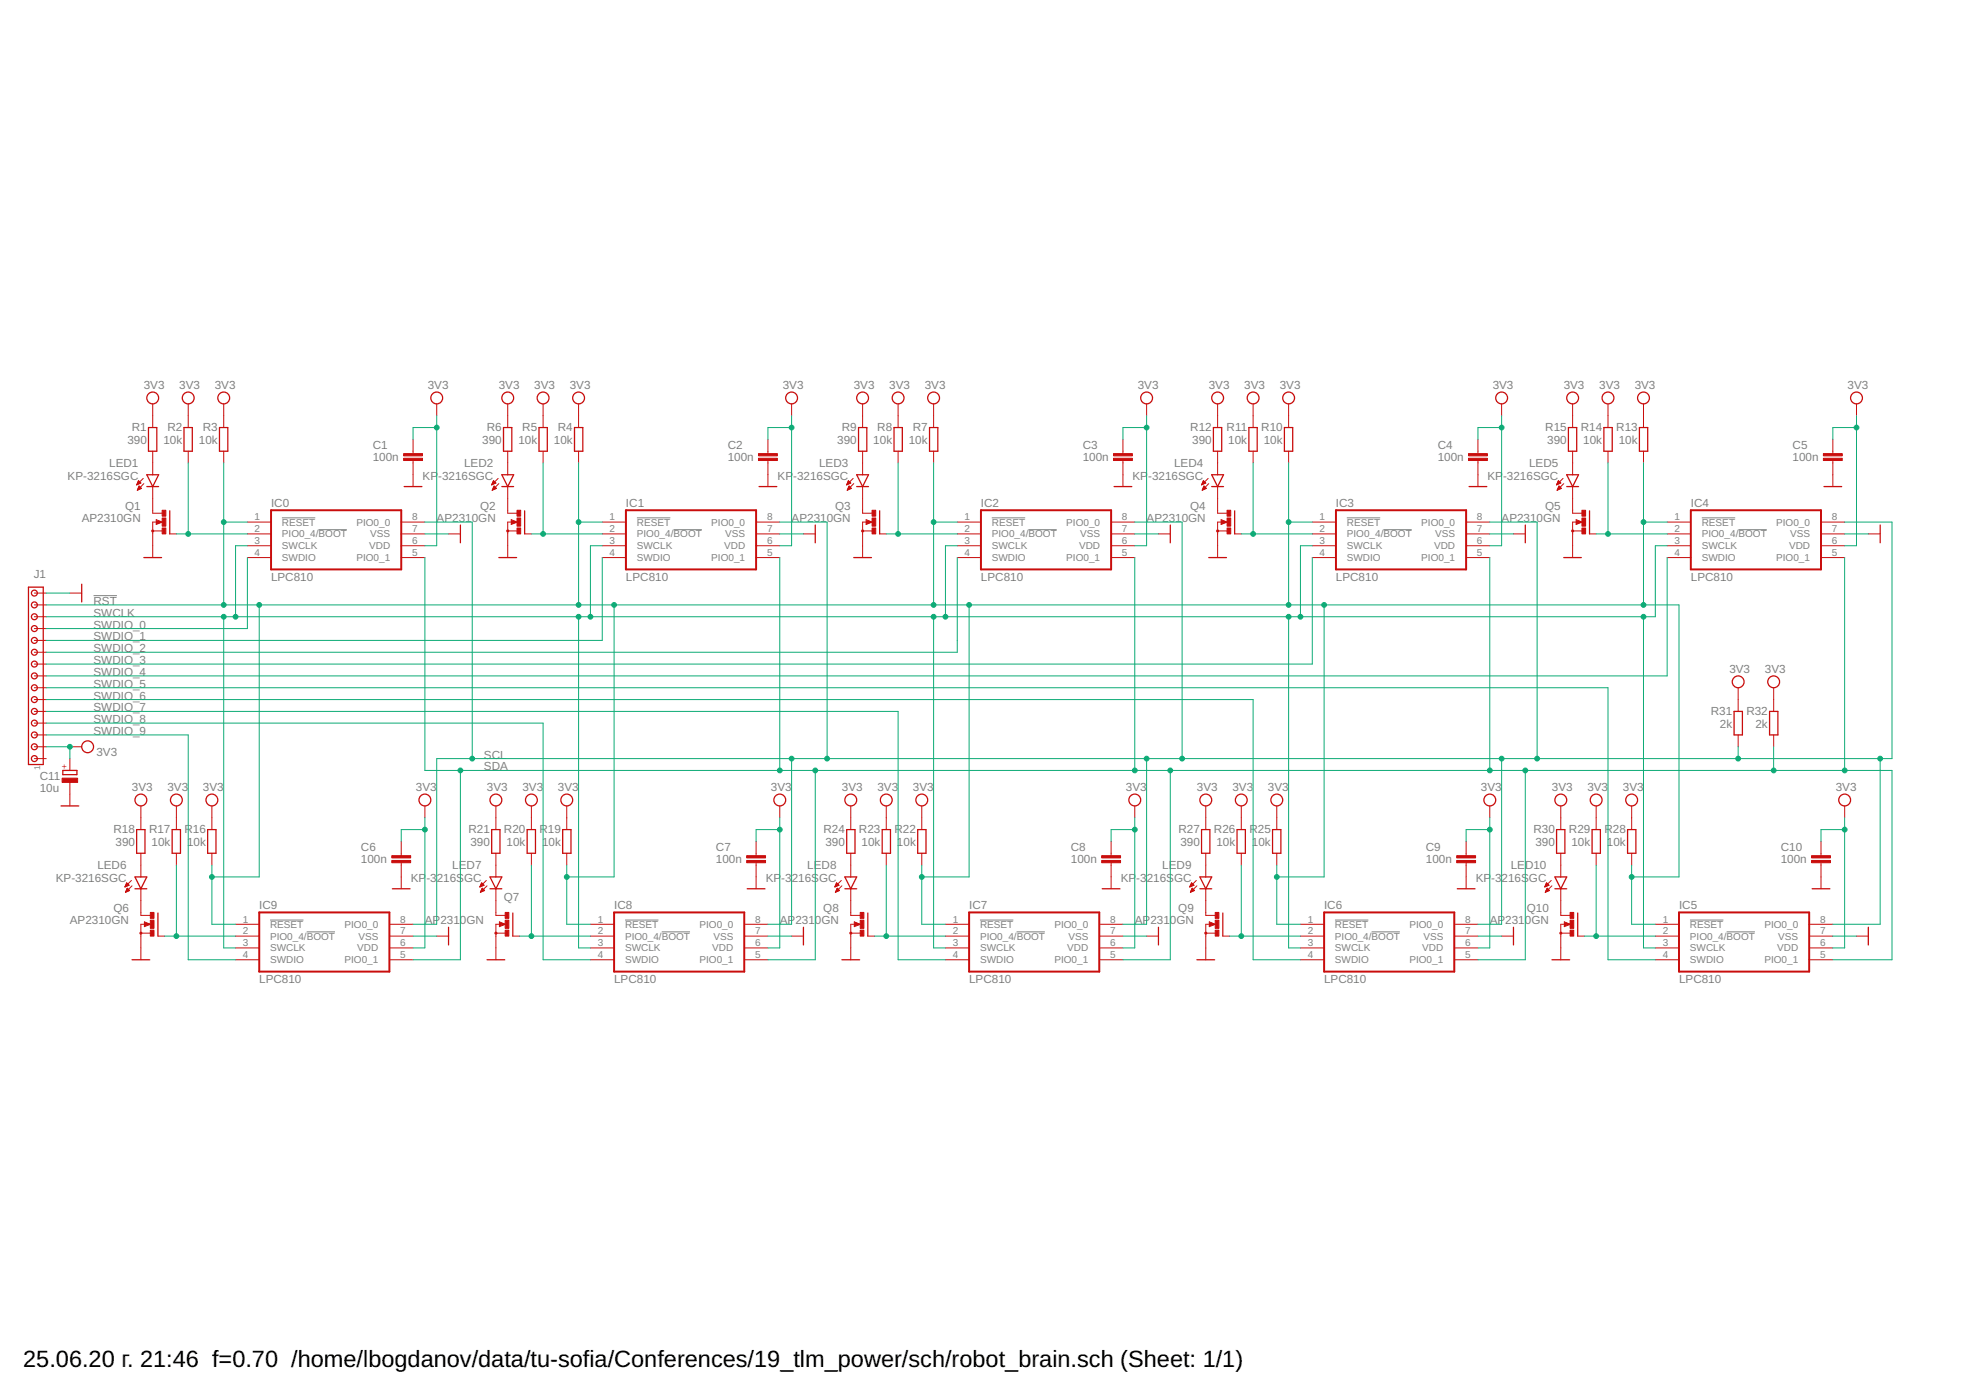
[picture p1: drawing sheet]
<svg xmlns="http://www.w3.org/2000/svg" width="297mm" height="210mm" viewBox="0 0 297 210" stroke-linecap="round" stroke-linejoin="round" font-family="sans-serif">
<g fill="none" stroke="#808080" stroke-width=".15">
<path d="M42.4 77.8h5M47.9 79.6h4.2M95.7 77.8h5M101.2 79.6h4.3M149 77.8h5M154.5 79.6h4.3M202.4 77.8h5M207.9 79.6h4.2M255.7 77.8h5M261.2 79.6h4.3M14.1 89.5h3.5M40.6 138.2h5"/>
<path d="M93.9 138.2h5M147.2 138.2h5.1M200.6 138.2h5M253.9 138.2h5M46.1 140h4.2M99.4 140h4.3M152.7 140h4.3M206.1 140h4.2M259.4 140h4.3"/>
</g>
<g fill="none" stroke="#c90d0c" stroke-width=".19">
<path d="M22.1 71.3h1.7l-.9 1.8zM22.1 73.1h1.7M22.3 64.2h1.3v3.6h-1.3zM25.5 76.8v3.4M27.6 64.2h1.3v3.6h-1.3zM33 64.2h1.2v3.6h-1.2zM60.7 73.1h2.7M69.2 78.9v2.7M75.4 73.1h1.8M75.4 71.3h1.8l-.9 1.8zM75.6 64.2h1.3v3.6h-1.3zM78.8 76.8v3.4"/>
<path d="M81 64.2h1.2v3.6h-1.2zM86.3 64.2h1.3v3.6h-1.3zM114 73.1h2.7M122.5 78.9v2.7M128.7 73.1h1.8M128.7 71.3h1.8l-.9 1.8zM129 64.2h1.2v3.6h-1.2zM132.2 76.8v3.4M134.3 64.2h1.3v3.6h-1.3zM139.7 64.2h1.2v3.6h-1.2zM167.4 73.1h2.7M175.8 78.9v2.7"/>
<path d="M182.1 73.1h1.7M182.1 71.3h1.7l-.9 1.8zM182.3 64.2h1.3v3.6h-1.3zM185.5 76.8v3.4M187.6 64.2h1.3v3.6h-1.3zM193 64.2h1.2v3.6h-1.2zM220.7 73.1h2.7M229.2 78.9v2.7M235.4 73.1h1.8M235.4 71.3h1.8l-.9 1.8zM235.6 64.2h1.3v3.6h-1.3zM238.8 76.8v3.4"/>
<path d="M241 64.2h1.2v3.6h-1.2zM246.3 64.2h1.3v3.6h-1.3zM274 73.1h2.7M282.5 78.9v2.7M4.3 88.2h2.2v26.7h-2.2zM12.3 87.8v2.6M21.6 83.8h2.7M75 83.8h2.6M128.3 83.8h2.6M181.6 83.8h2.7M234.9 83.8h2.7M9.4 115.8h2.2v.6h-2.2z"/>
<path d="M260.5 106.9h1.3v3.5h-1.3zM265.9 106.9h1.2v3.5h-1.2zM9.2 121.1h2.6M20.3 131.8h1.8l-.9 1.7zM20.3 133.5h1.8M20.5 124.7h1.3v3.5h-1.3zM23.7 137.2v3.5M25.9 124.7h1.2v3.5h-1.2zM31.2 124.7h1.2v3.5h-1.2zM58.9 133.5h2.7M67.4 139.3v2.7M73.6 133.5h1.8"/>
<path d="M73.6 131.8h1.8l-.9 1.7zM73.9 124.7h1.2v3.5h-1.2zM77 137.2v3.5M79.2 124.7h1.3v3.5h-1.3zM84.5 124.7h1.3v3.5h-1.3zM112.3 133.5h2.6M120.7 139.3v2.7M126.9 133.5h1.8M126.9 131.8h1.8l-.9 1.7zM127.2 124.7h1.3v3.5h-1.3zM130.4 137.2v3.5M132.5 124.7h1.3v3.5h-1.3z"/>
<path d="M137.9 124.7h1.2v3.5h-1.2zM165.6 133.5h2.7M174.1 139.3v2.7M180.3 133.5h1.8M180.3 131.8h1.8l-.9 1.7zM180.5 124.7h1.3v3.5h-1.3zM183.7 137.2v3.5M185.9 124.7h1.2v3.5h-1.2zM191.2 124.7h1.2v3.5h-1.2zM218.9 133.5h2.7M227.4 139.3v2.7M233.6 133.5h1.8"/>
<path d="M233.6 131.8h1.8l-.9 1.7zM233.9 124.7h1.2v3.5h-1.2zM237 137.2v3.5M239.2 124.7h1.3v3.5h-1.3zM244.5 124.7h1.3v3.5h-1.3zM272.3 133.5h2.6M280.7 139.3v2.7M19.8 144.2h2.7M73.2 144.2h2.6M126.5 144.2h2.7M179.8 144.2h2.7M233.2 144.2h2.6"/>
<circle cx="22.9" cy="59.8" r=".89"/>
<circle cx="28.3" cy="59.8" r=".89"/>
<circle cx="33.6" cy="59.8" r=".89"/>
<circle cx="65.6" cy="59.8" r=".89"/>
<circle cx="76.3" cy="59.8" r=".89"/>
<circle cx="81.6" cy="59.8" r=".89"/>
<circle cx="86.9" cy="59.8" r=".89"/>
<circle cx="118.9" cy="59.8" r=".89"/>
<circle cx="129.6" cy="59.8" r=".89"/>
<circle cx="134.9" cy="59.8" r=".89"/>
<circle cx="140.3" cy="59.8" r=".89"/>
<circle cx="172.3" cy="59.8" r=".89"/>
<circle cx="182.9" cy="59.8" r=".89"/>
<circle cx="188.3" cy="59.8" r=".89"/>
<circle cx="193.6" cy="59.8" r=".89"/>
<circle cx="225.6" cy="59.8" r=".89"/>
<circle cx="236.3" cy="59.8" r=".89"/>
<circle cx="241.6" cy="59.8" r=".89"/>
<circle cx="246.9" cy="59.8" r=".89"/>
<circle cx="278.9" cy="59.8" r=".89"/>
<circle cx="5.2" cy="98" r=".44"/>
<circle cx="5.2" cy="99.8" r=".44"/>
<circle cx="5.2" cy="92.7" r=".44"/>
<circle cx="5.2" cy="89.1" r=".44"/>
<circle cx="5.2" cy="96.2" r=".44"/>
<circle cx="5.2" cy="94.4" r=".44"/>
<circle cx="5.2" cy="90.9" r=".44"/>
<circle cx="5.2" cy="103.3" r=".44"/>
<circle cx="5.2" cy="105.1" r=".44"/>
<circle cx="5.2" cy="110.4" r=".44"/>
<circle cx="5.2" cy="106.9" r=".44"/>
<circle cx="5.2" cy="112.2" r=".44"/>
<circle cx="5.2" cy="108.6" r=".44"/>
<circle cx="5.2" cy="114" r=".44"/>
<circle cx="5.2" cy="101.6" r=".44"/>
<circle cx="13.2" cy="112.2" r=".89"/>
<circle cx="261.2" cy="102.4" r=".89"/>
<circle cx="266.5" cy="102.4" r=".89"/>
<circle cx="21.2" cy="120.2" r=".89"/>
<circle cx="26.5" cy="120.2" r=".89"/>
<circle cx="31.8" cy="120.2" r=".89"/>
<circle cx="63.8" cy="120.2" r=".89"/>
<circle cx="74.5" cy="120.2" r=".89"/>
<circle cx="79.8" cy="120.2" r=".89"/>
<circle cx="85.2" cy="120.2" r=".89"/>
<circle cx="117.2" cy="120.2" r=".89"/>
<circle cx="127.8" cy="120.2" r=".89"/>
<circle cx="133.2" cy="120.2" r=".89"/>
<circle cx="138.5" cy="120.2" r=".89"/>
<circle cx="170.5" cy="120.2" r=".89"/>
<circle cx="181.2" cy="120.2" r=".89"/>
<circle cx="186.5" cy="120.2" r=".89"/>
<circle cx="191.8" cy="120.2" r=".89"/>
<circle cx="223.8" cy="120.2" r=".89"/>
<circle cx="234.5" cy="120.2" r=".89"/>
<circle cx="239.8" cy="120.2" r=".89"/>
<circle cx="245.2" cy="120.2" r=".89"/>
<circle cx="277.2" cy="120.2" r=".89"/>
</g>
<g fill="none" stroke="#c90d0c" stroke-width=".15">
<path d="M20.6 72.8h.1M20.6 72.7h.2M20.6 72.6h.4M20.6 73.6h.1M20.7 72.6h.4M20.7 73.5h.2M20.7 72.5h.4M20.7 73.5h.4M20.7 72.4h.3M20.7 73.4h.5M20.8 72.3h.1M20.8 73.3h.4"/>
<path d="M20.8 72.2l.4 .4-.7 .3zM20.8 73.2h.3M20.8 73.2h.2M20.9 73.1h.1M20.9 73l.4 .4-.7 .3zM21.5 71.9l-1 1M21.6 72.7l-1 1M22.9 60.7v3.5M22.9 67.8v3.5M22.9 73.1v4h1.4M22.9 79.8h1.5M23.5 78.1l.9 .3-.9 .4z"/>
<path d="M23.6 78.4h-.7v5.4M28.3 60.7v3.5M28.3 67.8v1.8M33.6 60.7v3.5M33.6 67.8v1.8M37.2 78.4h3.5M60.3 78.4h3.5M62.1 66v2.1M62.1 69.2v3.9M65.6 60.7v1.8M73.9 72.8h.1M73.9 72.7h.3"/>
<path d="M74 72.6h.4M74 73.6h.1M74 72.6h.5M74 72.5h.4M74 73.5h.2M74 73.5h.4M74.1 72.4h.2M74.1 72.3h.2M74.1 73.4h.5M74.1 73.3h.4M74.1 72.3h.1M74.1 73.2h.3"/>
<path d="M74.1 72.2l.4 .4-.6 .3zM74.2 73.2h.2M74.2 73.1h.1M74.2 73l.4 .4-.6 .3zM74.8 71.9l-.9 1M75 72.7l-1 1M76.3 73.1v4h1.4M76.3 79.8h1.4M76.3 60.7v3.5M76.3 67.8v3.5M76.8 78.1l.9 .3-.9 .4zM76.9 78.4h-.6v5.4"/>
<path d="M81.6 60.7v3.5M81.6 67.8v1.8M86.9 60.7v3.5M86.9 67.8v1.8M90.5 78.4h3.5M113.6 78.4h3.6M115.4 66v2.1M115.4 69.2v3.9M118.9 60.7v1.8M127.2 72.8h.1M127.3 72.7h.2M127.3 72.6h.4"/>
<path d="M127.3 73.6h.1M127.3 72.6h.5M127.3 73.5h.3M127.4 72.5h.3M127.4 73.5h.3M127.4 72.4h.3M127.4 73.4h.5M127.4 72.3h.2M127.4 73.3h.4M127.5 72.3h.1M127.5 73.2h.3M127.5 73.2h.2"/>
<path d="M127.5 73.1h.1M127.8 72.6l-.3-.4-.3 .7M127.8 72.6l-.6 .3M127.9 73.4l-.3-.4-.3 .7M127.9 73.4l-.6 .3M128.2 71.9l-1 1M128.3 72.7l-1 1M129.6 73.1v4h1.4M129.6 79.8h1.4M129.6 60.7v3.5M129.6 67.8v3.5M130.1 78.1l.9 .3-.9 .4z"/>
<path d="M130.2 78.4h-.6v5.4M134.9 60.7v3.5M134.9 67.8v1.8M140.3 60.7v3.5M140.3 67.8v1.8M143.8 78.4h3.6M166.9 78.4h3.6M168.7 66v2.1M168.7 69.2v3.9M172.3 60.7v1.8M180.6 72.8h.1M180.6 72.7h.2"/>
<path d="M180.6 72.6h.4M180.6 73.6h.1M180.7 72.6h.4M180.7 73.5h.2M180.7 72.5h.4M180.7 73.5h.4M180.7 72.4h.3M180.7 73.4h.5M180.8 72.3h.1M180.8 73.3h.4M180.8 73.2h.3M180.8 73.2h.2"/>
<path d="M180.9 73.1h.1M181.2 72.6l-.4-.4-.3 .7M181.2 72.6l-.7 .3M181.3 73.4l-.4-.4-.3 .7M181.3 73.4l-.7 .3M181.5 71.9l-1 1M181.6 72.7l-1 1M182.9 73.1v4h1.4M182.9 79.8h1.5M182.9 60.7v3.5M182.9 67.8v3.5M183.5 78.1l.9 .3-.9 .4z"/>
<path d="M183.6 78.4h-.7v5.4M188.3 60.7v3.5M188.3 67.8v1.8M193.6 60.7v3.5M193.6 67.8v1.8M197.2 78.4h3.5M220.3 78.4h3.5M222.1 66v2.1M222.1 69.2v3.9M225.6 60.7v1.8M233.9 72.8h.1M233.9 72.7h.3"/>
<path d="M234 72.6h.4M234 73.6h.1M234 72.6h.5M234 72.5h.4M234 73.5h.2M234 73.5h.4M234.1 72.4h.2M234.1 72.3h.2M234.1 73.4h.5M234.1 73.3h.4M234.1 72.3h.1M234.1 73.2h.3"/>
<path d="M234.2 73.2h.2M234.2 73.1h.1M234.5 72.6l-.4-.4-.2 .7M234.5 72.6l-.6 .3M234.6 73.4l-.4-.4-.2 .7M234.6 73.4l-.6 .3M234.8 71.9l-.9 1M234.9 72.7l-.9 1M236.3 73.1v4h1.4M236.3 79.8h1.4M236.3 60.7v3.5M236.3 67.8v3.5"/>
<path d="M236.8 78.1l.9 .3-.9 .4zM236.9 78.4h-.6v5.4M241.6 60.7v3.5M241.6 67.8v1.8M246.9 60.7v3.5M246.9 67.8v1.8M250.5 78.4h3.5M273.6 78.4h3.6M275.4 66v2.1M275.4 69.2v3.9M278.9 60.7v1.8M5.2 99.8h1.7"/>
<path d="M5.2 98h1.7M5.2 96.2h1.7M5.2 94.4h1.7M5.2 92.7h1.7M5.2 90.9h1.7M5.2 89.1h1.7M10.5 89.1h1.8M25.5 80.2h1M37.2 82h3.5M37.2 80.2h3.5M37.2 83.8h3.5M60.3 82h3.5"/>
<path d="M60.3 80.2h3.5M60.3 83.8h3.5M67.4 80.2h1.8M78.8 80.2h1M90.5 82h3.5M90.5 80.2h3.5M90.5 83.8h3.5M113.6 82h3.6M113.6 80.2h3.6M113.6 83.8h3.6M120.7 80.2h1.8M132.2 80.2h1"/>
<path d="M143.8 82h3.6M143.8 80.2h3.6M143.8 83.8h3.6M166.9 82h3.6M166.9 80.2h3.6M166.9 83.8h3.6M174.1 80.2h1.7M185.5 80.2h1M197.2 82h3.5M197.2 80.2h3.5M197.2 83.8h3.5M220.3 82h3.5"/>
<path d="M220.3 80.2h3.5M220.3 83.8h3.5M227.4 80.2h1.8M238.8 80.2h1M250.5 82h3.5M250.5 80.2h3.5M250.5 83.8h3.5M273.6 82h3.6M273.6 80.2h3.6M273.6 83.8h3.6M280.7 80.2h1.8M5.2 114h1.7"/>
<path d="M5.2 112.2h1.7M5.2 110.4h1.7M5.2 108.6h1.7M5.2 106.9h1.7M5.2 105.1h1.7M5.2 103.3h1.7M5.2 101.6h1.7M10.5 112.2h1.8M10.5 114v1.8M10.5 117.5v3.6M261.2 103.3v3.6M261.2 110.4v1.8"/>
<path d="M266.5 103.3v3.6M266.5 110.4v1.8M18.8 133.2h.1M18.8 133.1h.2M18.8 133.1h.4M18.9 134h.1M18.9 133h.5M18.9 134h.2M18.9 132.9h.4M18.9 133.9h.4M18.9 132.8h.3M19 133.8h.4"/>
<path d="M19 132.8h.2M19 132.7h.1M19 133.7h.3M19 133.6h.3M19.1 133.5h.1M19.1 133.5l.4 .3-.6 .3zM19.4 133l-.4-.3-.2 .6M19.4 133l-.6 .3M19.7 132.3l-.9 1M19.8 133.1l-.9 1M21.2 121.1v3.6M21.2 128.2v3.6"/>
<path d="M21.2 133.5v4h1.4M21.7 138.5l.9 .4-.9 .3zM21.8 138.9h-.6v5.3M26.5 121.1v3.6M26.5 128.2v1.8M31.8 121.1v3.6M31.8 128.2v1.8M35.4 138.9h3.5M58.5 138.9h3.6M60.3 126.4v2.2M60.3 129.6v3.9M63.8 121.1v1.8"/>
<path d="M72.1 133.2h.1M72.2 133.1h.2M72.2 133.1h.4M72.2 134h.1M72.2 133h.5M72.2 134h.2M72.2 132.9h.4M72.3 133.9h.3M72.3 132.8h.3M72.3 133.8h.5M72.3 132.8h.2M72.3 133.8h.4"/>
<path d="M72.3 132.7h.1M72.3 133.7h.4M72.4 133.6h.2M72.4 133.5h.1M72.5 133.5l.3 .3-.6 .3zM72.7 133l-.3-.3-.3 .6M72.7 133l-.6 .3M73.1 132.3l-1 1M73.2 133.1l-1 1M74.5 133.5v4h1.4M74.5 121.1v3.6M74.5 128.2v3.6"/>
<path d="M75 138.5l.9 .4-.9 .3zM75.1 138.9h-.6v5.3M79.8 121.1v3.6M79.8 128.2v1.8M85.2 121.1v3.6M85.2 128.2v1.8M88.7 138.9h3.6M111.8 138.9h3.6M113.6 126.4v2.2M113.6 129.6v3.9M117.2 121.1v1.8M125.5 133.2h.1"/>
<path d="M125.5 133.1h.2M125.5 133.1h.4M125.5 134h.1M125.5 133h.5M125.6 134h.2M125.6 132.9h.4M125.6 132.8h.3M125.6 133.9h.3M125.6 133.8h.5M125.6 132.8h.2M125.7 132.7h.1M125.7 133.8h.4"/>
<path d="M125.7 133.7h.3M125.7 133.6h.2M125.8 133.5h.1M125.8 133.5l.3 .3-.6 .3zM126 133l-.3-.3-.3 .6M126 133l-.6 .3M126.4 132.3l-1 1M126.5 133.1l-1 1M127.8 133.5v4h1.4M127.8 121.1v3.6M127.8 128.2v3.6M128.4 138.5l.8 .4-.8 .3z"/>
<path d="M128.5 138.9h-.7v5.3M133.2 121.1v3.6M133.2 128.2v1.8M138.5 121.1v3.6M138.5 128.2v1.8M142 138.9h3.6M165.2 138.9h3.5M166.9 126.4v2.2M166.9 129.6v3.9M170.5 121.1v1.8M178.8 133.2h.1M178.8 133.1h.2"/>
<path d="M178.8 133.1h.4M178.9 134h.1M178.9 133h.5M178.9 134h.2M178.9 132.9h.4M178.9 133.9h.4M178.9 132.8h.3M179 133.8h.4M179 132.8h.2M179 132.7h.1M179 133.7h.3M179 133.6h.3"/>
<path d="M179.1 133.5h.1M179.1 133.5l.4 .3-.6 .3zM179.4 133l-.4-.3-.2 .6M179.4 133l-.6 .3M179.7 132.3l-.9 1M179.8 133.1l-.9 1M181.2 133.5v4h1.4M181.2 121.1v3.6M181.2 128.2v3.6M181.7 138.5l.9 .4-.9 .3zM181.8 138.9h-.6v5.3M186.5 121.1v3.6"/>
<path d="M186.5 128.2v1.8M191.8 121.1v3.6M191.8 128.2v1.8M195.4 138.9h3.5M218.5 138.9h3.6M220.3 126.4v2.2M220.3 129.6v3.9M223.8 121.1v1.8M232.1 133.2h.1M232.2 133.1h.2M232.2 133.1h.4M232.2 134h.1"/>
<path d="M232.2 133h.5M232.2 134h.2M232.2 132.9h.4M232.3 133.9h.3M232.3 132.8h.3M232.3 133.8h.5M232.3 132.8h.2M232.3 133.8h.4M232.3 132.7h.1M232.3 133.7h.4M232.4 132.7l.3 .3-.6 .3zM232.4 133.6h.2"/>
<path d="M232.4 133.5h.1M232.5 133.5l.3 .3-.6 .3zM233.1 132.3l-1 1M233.2 133.1l-1 1M234.5 133.5v4h1.4M234.5 121.1v3.6M234.5 128.2v3.6M235 138.5l.9 .4-.9 .3zM235.1 138.9h-.6v5.3M239.8 121.1v3.6M239.8 128.2v1.8M245.2 121.1v3.6"/>
<path d="M245.2 128.2v1.8M248.7 138.9h3.6M271.8 138.9h3.6M273.6 126.4v2.2M273.6 129.6v3.9M277.2 121.1v1.8M21.2 140.2h1.4M23.7 140.7h1M35.4 142.4h3.5M35.4 140.7h3.5M35.4 144.2h3.5M58.5 142.4h3.6"/>
<path d="M58.5 140.7h3.6M58.5 144.2h3.6M65.6 140.7h1.8M74.5 140.2h1.4M77 140.7h1.1M88.7 142.4h3.6M88.7 140.7h3.6M88.7 144.2h3.6M111.8 142.4h3.6M111.8 140.7h3.6M111.8 144.2h3.6M118.9 140.7h1.8"/>
<path d="M127.8 140.2h1.4M130.4 140.7h1M142 142.4h3.6M142 140.7h3.6M142 144.2h3.6M165.2 142.4h3.5M165.2 140.7h3.5M165.2 144.2h3.5M172.3 140.7h1.8M181.2 140.2h1.4M183.7 140.7h1M195.4 142.4h3.5"/>
<path d="M195.4 140.7h3.5M195.4 144.2h3.5M218.5 142.4h3.6M218.5 140.7h3.6M218.5 144.2h3.6M225.6 140.7h1.8M234.5 140.2h1.4M237 140.7h1M248.7 142.4h3.6M248.7 140.7h3.6M248.7 144.2h3.6M271.8 142.4h3.6"/>
<path d="M271.8 140.7h3.6M271.8 144.2h3.6M278.9 140.7h1.8"/>
</g>
<g fill="none" stroke="#c90d0c" stroke-width=".3">
<path d="M40.7 76.7h19.6v8.9h-19.6zM94 76.7h19.6v8.9h-19.6zM147.4 76.7h19.5v8.9h-19.5zM200.7 76.7h19.6v8.9h-19.6zM254 76.7h19.6v8.9h-19.6zM38.9 137.1h19.6v8.9h-19.6zM92.3 137.1h19.5v8.9h-19.5zM145.6 137.1h19.6v8.9h-19.6zM198.9 137.1h19.6v8.9h-19.6zM252.3 137.1h19.5v8.9h-19.5z"/>
<circle cx="22.9" cy="79.8" r=".08"/>
<circle cx="76.3" cy="79.8" r=".08"/>
<circle cx="129.6" cy="79.8" r=".08"/>
<circle cx="182.9" cy="79.8" r=".08"/>
<circle cx="236.3" cy="79.8" r=".08"/>
<circle cx="21.2" cy="140.2" r=".08"/>
<circle cx="74.5" cy="140.2" r=".08"/>
<circle cx="127.8" cy="140.2" r=".08"/>
<circle cx="181.2" cy="140.2" r=".08"/>
<circle cx="234.5" cy="140.2" r=".08"/>
</g>
<path d="M23.6 78.3l.6 .1-.6 .2v-.2h.1M76.9 78.3l.6 .1-.6 .2v-.2h.2M130.2 78.3l.7 .1-.7 .2v-.2h.2M183.6 78.3l.6 .1-.6 .2v-.2h.1M236.9 78.3l.6 .1-.6 .2v-.2h.2M21.8 138.7l.6 .2-.6 .1v-.1h.2M75.1 138.7l.6 .2-.6 .1v-.1h.2M128.5 138.7l.6 .2-.6 .1v-.1h.1M181.8 138.7l.6 .2-.6 .1v-.1h.2M235.1 138.7l.6 .2-.6 .1v-.1h.2" fill="none" stroke="#c90d0c" stroke-width=".23"/>
<g fill="#c90d0c" stroke="#c90d0c" stroke-width=".15">
<path d="M24.4 79.3h.5v.9h-.5z"/>
<path d="M24.4 76.7h.5v.9h-.5z"/>
<path d="M24.4 77.8h.5v1.3h-.5z"/>
<path d="M60.6 68.9h2.9v.3h-2.9z"/>
<path d="M60.6 68.2h2.9v.3h-2.9z"/>
<path d="M77.7 79.3h.5v.9h-.5z"/>
<path d="M77.7 76.7h.5v.9h-.5z"/>
<path d="M77.7 77.8h.5v1.3h-.5z"/>
<path d="M114 68.9h2.8v.3h-2.8z"/>
<path d="M114 68.2h2.8v.3h-2.8z"/>
<path d="M131 79.3h.6v.9h-.6z"/>
<path d="M131 76.7h.6v.9h-.6z"/>
<path d="M131 77.8h.6v1.3h-.6z"/>
<path d="M167.3 68.9h2.8v.3h-2.8z"/>
<path d="M167.3 68.2h2.8v.3h-2.8z"/>
<path d="M184.4 79.3h.5v.9h-.5z"/>
<path d="M184.4 76.7h.5v.9h-.5z"/>
<path d="M184.4 77.8h.5v1.3h-.5z"/>
<path d="M220.6 68.9h2.9v.3h-2.9z"/>
<path d="M220.6 68.2h2.9v.3h-2.9z"/>
<path d="M237.7 79.3h.5v.9h-.5z"/>
<path d="M237.7 76.7h.5v.9h-.5z"/>
<path d="M237.7 77.8h.5v1.3h-.5z"/>
<path d="M274 68.9h2.8v.3h-2.8z"/>
<path d="M274 68.2h2.8v.3h-2.8z"/>
<path d="M22.6 139.8h.5v.9h-.5z"/>
<path d="M22.6 137.1h.5v.9h-.5z"/>
<path d="M22.6 138.3h.5v1.2h-.5z"/>
<path d="M58.9 129.3h2.8v.3h-2.8z"/>
<path d="M58.9 128.6h2.8v.3h-2.8z"/>
<path d="M75.9 139.8h.6v.9h-.6z"/>
<path d="M75.9 137.1h.6v.9h-.6z"/>
<path d="M75.9 138.3h.6v1.2h-.6z"/>
<path d="M112.2 129.3h2.8v.3h-2.8z"/>
<path d="M112.2 128.6h2.8v.3h-2.8z"/>
<path d="M129.2 139.8h.6v.9h-.6z"/>
<path d="M129.2 137.1h.6v.9h-.6z"/>
<path d="M129.2 138.3h.6v1.2h-.6z"/>
<path d="M165.5 129.3h2.9v.3h-2.9z"/>
<path d="M165.5 128.6h2.9v.3h-2.9z"/>
<path d="M182.6 139.8h.5v.9h-.5z"/>
<path d="M182.6 137.1h.5v.9h-.5z"/>
<path d="M182.6 138.3h.5v1.2h-.5z"/>
<path d="M218.9 129.3h2.8v.3h-2.8z"/>
<path d="M218.9 128.6h2.8v.3h-2.8z"/>
<path d="M235.9 139.8h.6v.9h-.6z"/>
<path d="M235.9 137.1h.6v.9h-.6z"/>
<path d="M235.9 138.3h.6v1.2h-.6z"/>
<path d="M272.2 129.3h2.8v.3h-2.8z"/>
<path d="M272.2 128.6h2.8v.3h-2.8z"/>
<path d="M9.3 116.9h2.4v.7h-2.4z"/>
</g>
<g fill="none" stroke="#0dab76" stroke-width=".15">
<path d="M28.3 69.6v10.6M33.6 69.6v21.3M33.6 78.4h3.6M63.8 78.4h7.2v35.6M65.6 62.5v19.5h-1.8M65.6 64.2h-3.5v1.8M81.6 69.6v10.6M86.9 78.4h3.6M86.9 69.6v21.3M117.2 78.4h7.1v35.6M118.9 62.5v19.5h-1.7M118.9 64.2h-3.5v1.8"/>
<path d="M134.9 69.6v10.6M140.3 78.4h3.5M140.3 69.6v21.3M170.5 78.4h7.1v35.6M172.3 62.5v19.5h-1.8M172.3 64.2h-3.6v1.8M188.3 69.6v10.6M193.6 78.4h3.6M193.6 69.6v21.3M223.8 78.4h7.1v35.6M225.6 62.5v19.5h-1.8M225.6 64.2h-3.5v1.8"/>
<path d="M241.6 69.6v10.6M246.9 78.4h3.6M246.9 69.6v21.3M277.2 78.4h7.1v35.6h-218.7v24.9h-3.5M278.9 62.5v19.5h-1.7M278.9 64.2h-3.5v1.8M6.9 89.1h3.6M6.9 90.9h245.4v40.9h-7.1M26.5 80.2h10.7M33.6 92.7v49.7h1.8M37.2 82h-1.8v10.7M37.2 83.8v10.6h-30.3"/>
<path d="M38.9 90.9v40.9h-7.1M63.8 83.8v32h220.5v28.4h-8.9M63.8 80.2h3.6M79.8 80.2h10.7M86.9 92.7v49.7h1.8M90.5 82h-1.8v10.7M90.5 83.8v12.4h-83.6M92.3 90.9v40.9h-7.1M117.2 83.8v32M117.2 80.2h3.5M133.2 80.2h10.6M140.3 92.7v49.7h1.7"/>
<path d="M143.8 82h-1.8v10.7M143.8 83.8v14.2h-136.9M145.6 90.9v40.9h-7.1M170.5 83.8v32M170.5 80.2h3.6M186.5 80.2h10.7M193.6 92.7v49.7h1.8M197.2 82h-1.8v10.7M197.2 83.8v16h-190.3M198.9 90.9v40.9h-7.1M223.8 83.8v32M223.8 80.2h3.6"/>
<path d="M239.8 80.2h10.7M246.9 92.7v49.7h1.8M250.5 82h-1.8v10.7h-241.8M250.5 83.8v17.8h-243.6M277.2 83.8v32M277.2 80.2h3.5M6.9 112.2h3.6v1.8M6.9 110.4h21.4v33.8h7.1M6.9 108.6h74.7v35.6h7.1M6.9 106.9h128v37.3h7.1M6.9 105.1h181.4v39.1h7.1M6.9 103.3h234.7v40.9h7.1"/>
<path d="M69.2 115.8v28.4h-7.1M118.9 114v24.9h-3.5M122.5 115.8v28.4h-7.1M172.3 114v24.9h-3.6M175.8 115.8v28.4h-7.1M225.6 114v24.9h-3.5M229.2 115.8v28.4h-7.1M261.2 112.2v1.8M266.5 112.2v3.6M282.5 114v24.9h-7.1M26.5 130v10.7M31.8 130v8.9h3.6"/>
<path d="M63.8 122.9v19.5h-1.7M63.8 124.7h-3.5v1.7M79.8 130v10.7M85.2 130v8.9h3.5M117.2 122.9v19.5h-1.8M117.2 124.7h-3.6v1.7M133.2 130v10.7M138.5 130v8.9h3.5M170.5 122.9v19.5h-1.8M170.5 124.7h-3.6v1.7M186.5 130v10.7M191.8 130v8.9h3.6"/>
<path d="M223.8 122.9v19.5h-1.7M223.8 124.7h-3.5v1.7M239.8 130v10.7M245.2 130v8.9h3.5M277.2 122.9v19.5h-1.8M277.2 124.7h-3.6v1.7M24.7 140.7h10.7M62.1 140.7h3.5M78.1 140.7h10.6M115.4 140.7h3.5M131.4 140.7h10.6M168.7 140.7h3.6"/>
<path d="M184.7 140.7h10.7M222.1 140.7h3.5M238 140.7h10.7M275.4 140.7h3.5"/>
</g>
<g fill="#0dab76" stroke="#0dab76" stroke-width=".15">
<circle cx="65.6" cy="64.2" r=".36"/>
<circle cx="118.9" cy="64.2" r=".36"/>
<circle cx="172.3" cy="64.2" r=".36"/>
<circle cx="225.6" cy="64.2" r=".36"/>
<circle cx="278.9" cy="64.2" r=".36"/>
<circle cx="63.8" cy="124.7" r=".36"/>
<circle cx="117.2" cy="124.7" r=".36"/>
<circle cx="170.5" cy="124.7" r=".36"/>
<circle cx="223.8" cy="124.7" r=".36"/>
<circle cx="277.2" cy="124.7" r=".36"/>
<circle cx="10.5" cy="112.2" r=".36"/>
<circle cx="28.3" cy="80.2" r=".36"/>
<circle cx="81.6" cy="80.2" r=".36"/>
<circle cx="134.9" cy="80.2" r=".36"/>
<circle cx="188.3" cy="80.2" r=".36"/>
<circle cx="241.6" cy="80.2" r=".36"/>
<circle cx="26.5" cy="140.7" r=".36"/>
<circle cx="79.8" cy="140.7" r=".36"/>
<circle cx="133.2" cy="140.7" r=".36"/>
<circle cx="186.5" cy="140.7" r=".36"/>
<circle cx="245.2" cy="131.8" r=".36"/>
<circle cx="138.5" cy="131.8" r=".36"/>
<circle cx="85.2" cy="131.8" r=".36"/>
<circle cx="33.6" cy="78.4" r=".36"/>
<circle cx="86.9" cy="78.4" r=".36"/>
<circle cx="86.9" cy="90.9" r=".36"/>
<circle cx="140.3" cy="78.4" r=".36"/>
<circle cx="140.3" cy="90.9" r=".36"/>
<circle cx="193.6" cy="78.4" r=".36"/>
<circle cx="193.6" cy="90.9" r=".36"/>
<circle cx="246.9" cy="78.4" r=".36"/>
<circle cx="31.8" cy="131.8" r=".36"/>
<circle cx="38.9" cy="90.9" r=".36"/>
<circle cx="92.3" cy="90.9" r=".36"/>
<circle cx="145.6" cy="90.9" r=".36"/>
<circle cx="191.8" cy="131.8" r=".36"/>
<circle cx="198.9" cy="90.9" r=".36"/>
<circle cx="246.9" cy="90.9" r=".36"/>
<circle cx="33.6" cy="90.9" r=".36"/>
<circle cx="239.8" cy="140.7" r=".36"/>
<circle cx="35.4" cy="92.7" r=".36"/>
<circle cx="88.7" cy="92.7" r=".36"/>
<circle cx="142" cy="92.7" r=".36"/>
<circle cx="195.4" cy="92.7" r=".36"/>
<circle cx="86.9" cy="92.7" r=".36"/>
<circle cx="140.3" cy="92.7" r=".36"/>
<circle cx="193.6" cy="92.7" r=".36"/>
<circle cx="246.9" cy="92.7" r=".36"/>
<circle cx="33.6" cy="92.7" r=".36"/>
<circle cx="117.2" cy="115.8" r=".36"/>
<circle cx="170.5" cy="115.8" r=".36"/>
<circle cx="223.8" cy="115.8" r=".36"/>
<circle cx="122.5" cy="115.8" r=".36"/>
<circle cx="175.8" cy="115.8" r=".36"/>
<circle cx="229.2" cy="115.8" r=".36"/>
<circle cx="277.2" cy="115.8" r=".36"/>
<circle cx="266.5" cy="115.8" r=".36"/>
<circle cx="69.2" cy="115.8" r=".36"/>
<circle cx="124.3" cy="114" r=".36"/>
<circle cx="177.6" cy="114" r=".36"/>
<circle cx="230.9" cy="114" r=".36"/>
<circle cx="261.2" cy="114" r=".36"/>
<circle cx="118.9" cy="114" r=".36"/>
<circle cx="71" cy="114" r=".36"/>
<circle cx="172.3" cy="114" r=".36"/>
<circle cx="225.6" cy="114" r=".36"/>
<circle cx="282.5" cy="114" r=".36"/>
</g>
<text font-size="3.5" x="3.5" y="205.4">25.06.20 г. 21:46 f=0.70 /home/lbogdanov/data/tu-sofia/Conferences/19_tlm_power/sch/robot_brain.sch (Sheet: 1/1)</text>
<g font-size="1.8" fill="#808080">
<text x="21.6" y="58.5">3V3</text>
<text x="26.9" y="58.5">3V3</text>
<text x="32.3" y="58.5">3V3</text>
<text x="64.3" y="58.5">3V3</text>
<text x="74.9" y="58.5">3V3</text>
<text x="80.3" y="58.5">3V3</text>
<text x="85.6" y="58.5">3V3</text>
<text x="117.6" y="58.5">3V3</text>
<text x="128.3" y="58.5">3V3</text>
<text x="133.6" y="58.5">3V3</text>
<text x="138.9" y="58.5">3V3</text>
<text x="170.9" y="58.5">3V3</text>
<text x="181.6" y="58.5">3V3</text>
<text x="186.9" y="58.5">3V3</text>
<text x="192.3" y="58.5">3V3</text>
<text x="224.3" y="58.5">3V3</text>
<text x="234.9" y="58.5">3V3</text>
<text x="240.3" y="58.5">3V3</text>
<text x="245.6" y="58.5">3V3</text>
<text x="277.6" y="58.5">3V3</text>
<text x="19.8" y="64.8">R1</text>
<text x="25.1" y="64.8">R2</text>
<text x="30.5" y="64.8">R3</text>
<text x="73.1" y="64.8">R6</text>
<text x="78.5" y="64.8">R5</text>
<text x="83.8" y="64.8">R4</text>
<text x="126.5" y="64.8">R9</text>
<text x="131.8" y="64.8">R8</text>
<text x="137.1" y="64.8">R7</text>
<text x="178.8" y="64.8">R12</text>
<text x="184.3" y="64.8">R11</text>
<text x="189.5" y="64.8">R10</text>
<text x="232.2" y="64.8">R15</text>
<text x="237.5" y="64.8">R14</text>
<text x="242.8" y="64.8">R13</text>
<text x="16.4" y="70.1">LED1</text>
<text x="19.1" y="66.7">390</text>
<text x="24.6" y="66.7">10k</text>
<text x="29.9" y="66.7">10k</text>
<text x="56" y="69.3">100n</text>
<text x="56" y="67.5">C1</text>
<text x="69.7" y="70.1">LED2</text>
<text x="72.5" y="66.7">390</text>
<text x="77.9" y="66.7">10k</text>
<text x="83.2" y="66.7">10k</text>
<text x="109.3" y="69.3">100n</text>
<text x="109.3" y="67.5">C2</text>
<text x="123.1" y="70.1">LED3</text>
<text x="125.8" y="66.7">390</text>
<text x="131.2" y="66.7">10k</text>
<text x="136.5" y="66.7">10k</text>
<text x="162.7" y="69.3">100n</text>
<text x="162.7" y="67.5">C3</text>
<text x="176.4" y="70.1">LED4</text>
<text x="179.1" y="66.7">390</text>
<text x="184.5" y="66.7">10k</text>
<text x="189.9" y="66.7">10k</text>
<text x="216" y="69.3">100n</text>
<text x="216" y="67.5">C4</text>
<text x="229.7" y="70.1">LED5</text>
<text x="232.5" y="66.7">390</text>
<text x="237.9" y="66.7">10k</text>
<text x="243.2" y="66.7">10k</text>
<text x="269.3" y="69.3">100n</text>
<text x="269.3" y="67.5">C5</text>
<text x="10.2" y="72.1">KP-3216SGC</text>
<text x="18.8" y="76.7">Q1</text>
<text x="40.7" y="76.2">IC0</text>
<text x="63.5" y="72.1">KP</text>
<text x="65.8" y="72.1">-3216SGC</text>
<text x="72.1" y="76.7">Q2</text>
<text x="94.1" y="76.2">IC1</text>
<text x="116.8" y="72.1">KP</text>
<text x="119.2" y="72.1">-3216SGC</text>
<text x="125.5" y="76.7">Q3</text>
<text x="147.4" y="76.2">IC2</text>
<text x="170.2" y="72.1">KP</text>
<text x="172.5" y="72.1">-3216SGC</text>
<text x="178.8" y="76.7">Q4</text>
<text x="200.7" y="76.2">IC3</text>
<text x="223.5" y="72.1">KP</text>
<text x="225.8" y="72.1">-3216SGC</text>
<text x="232.1" y="76.7">Q5</text>
<text x="254.1" y="76.2">IC4</text>
<text x="12.3" y="78.4">AP2310GN</text>
<text x="65.6" y="78.4">AP2310GN</text>
<text x="118.9" y="78.4">AP2310GN</text>
<text x="172.3" y="78.4">AP2310GN</text>
<text x="225.6" y="78.4">AP2310GN</text>
<text x="5.1" y="86.8">J1</text>
<text x="40.7" y="87.3">LPC810</text>
<text x="94.1" y="87.3">LPC810</text>
<text x="147.4" y="87.3">LPC810</text>
<text x="200.7" y="87.3">LPC810</text>
<text x="254.1" y="87.3">LPC810</text>
<text x="14.1" y="90.9">RST</text>
<text x="14.1" y="92.7">SWCLK</text>
<text x="14.1" y="94.4">SWDIO_0</text>
<text x="14.1" y="101.6">SWDIO_4</text>
<text x="14.1" y="96.2">SWDIO_1</text>
<text x="14.1" y="98">SWDIO_2</text>
<text x="14.1" y="99.8">SWDIO_3</text>
<text x="259.8" y="101.1">3V3</text>
<text x="265.2" y="101.1">3V3</text>
<text x="14.1" y="106.9">SWDIO_7</text>
<text x="14.1" y="105.1">SWDIO_6</text>
<text x="14.1" y="103.3">SWDIO_5</text>
<text x="257.1" y="107.4">R31</text>
<text x="262.4" y="107.4">R32</text>
<text x="14.1" y="110.4">SWDIO_9</text>
<text x="14.1" y="108.7">SWDIO_8</text>
<text x="14.5" y="113.5">3V3</text>
<text x="72.7" y="114">SCL</text>
<text x="258.4" y="109.4">2k</text>
<text x="263.7" y="109.4">2k</text>
<text x="6" y="119">10u</text>
<text x="6" y="117.2">C11</text>
<text x="19.8" y="118.9">3V3</text>
<text x="25.2" y="118.9">3V3</text>
<text x="30.5" y="118.9">3V3</text>
<text x="62.5" y="118.9">3V3</text>
<text x="72.7" y="115.8">SDA</text>
<text x="73.2" y="118.9">3V3</text>
<text x="78.5" y="118.9">3V3</text>
<text x="83.8" y="118.9">3V3</text>
<text x="115.8" y="118.9">3V3</text>
<text x="126.5" y="118.9">3V3</text>
<text x="131.8" y="118.9">3V3</text>
<text x="137.2" y="118.9">3V3</text>
<text x="169.2" y="118.9">3V3</text>
<text x="179.8" y="118.9">3V3</text>
<text x="185.2" y="118.9">3V3</text>
<text x="190.5" y="118.9">3V3</text>
<text x="222.5" y="118.9">3V3</text>
<text x="233.2" y="118.9">3V3</text>
<text x="238.5" y="118.9">3V3</text>
<text x="243.8" y="118.9">3V3</text>
<text x="275.8" y="118.9">3V3</text>
<text x="17.1" y="125.2">R18</text>
<text x="22.4" y="125.2">R17</text>
<text x="27.7" y="125.2">R16</text>
<text x="70.4" y="125.2">R21</text>
<text x="75.7" y="125.2">R20</text>
<text x="81.1" y="125.2">R19</text>
<text x="123.7" y="125.2">R24</text>
<text x="129.1" y="125.2">R23</text>
<text x="134.4" y="125.2">R22</text>
<text x="177.1" y="125.2">R27</text>
<text x="182.4" y="125.2">R26</text>
<text x="187.7" y="125.2">R25</text>
<text x="230.4" y="125.2">R30</text>
<text x="235.7" y="125.2">R29</text>
<text x="241.1" y="125.2">R28</text>
<text x="14.6" y="130.5">LED6</text>
<text x="17.4" y="127.1">390</text>
<text x="22.8" y="127.1">10k</text>
<text x="28.1" y="127.1">10k</text>
<text x="54.2" y="129.7">100n</text>
<text x="54.2" y="127.9">C6</text>
<text x="68" y="130.5">LED7</text>
<text x="70.7" y="127.1">390</text>
<text x="76.1" y="127.1">10k</text>
<text x="81.4" y="127.1">10k</text>
<text x="107.6" y="129.7">100n</text>
<text x="107.6" y="127.9">C7</text>
<text x="121.3" y="130.5">LED8</text>
<text x="124" y="127.1">390</text>
<text x="129.4" y="127.1">10k</text>
<text x="134.8" y="127.1">10k</text>
<text x="160.9" y="129.7">100n</text>
<text x="160.9" y="127.9">C8</text>
<text x="174.6" y="130.5">LED9</text>
<text x="177.4" y="127.1">390</text>
<text x="182.8" y="127.1">10k</text>
<text x="188.1" y="127.1">10k</text>
<text x="214.2" y="129.7">100n</text>
<text x="214.2" y="127.9">C9</text>
<text x="227" y="130.5">LED10</text>
<text x="230.7" y="127.1">390</text>
<text x="236.1" y="127.1">10k</text>
<text x="241.4" y="127.1">10k</text>
<text x="267.6" y="129.7">100n</text>
<text x="267.6" y="127.9">C10</text>
<text x="8.4" y="132.6">KP-3216SGC</text>
<text x="17" y="137.1">Q6</text>
<text x="38.9" y="136.6">IC9</text>
<text x="61.7" y="132.6">KP</text>
<text x="64.1" y="132.6">-3</text>
<text x="65.6" y="132.6">216SGC</text>
<text x="75.7" y="135.3">Q7</text>
<text x="92.3" y="136.6">IC8</text>
<text x="115" y="132.6">KP</text>
<text x="117.4" y="132.6">-3</text>
<text x="119" y="132.6">216SGC</text>
<text x="123.7" y="137.1">Q8</text>
<text x="145.6" y="136.6">IC7</text>
<text x="168.4" y="132.6">KP</text>
<text x="170.7" y="132.6">-3</text>
<text x="172.3" y="132.6">216SGC</text>
<text x="177" y="137.1">Q9</text>
<text x="198.9" y="136.6">IC6</text>
<text x="221.7" y="132.6">KP</text>
<text x="224.1" y="132.6">-3</text>
<text x="225.6" y="132.6">216SGC</text>
<text x="229.4" y="137.1">Q10</text>
<text x="252.3" y="136.6">IC5</text>
<text x="10.5" y="138.9">AP2310GN</text>
<text x="63.8" y="138.9">AP2310GN</text>
<text x="117.2" y="138.9">AP2310GN</text>
<text x="170.5" y="138.9">AP2310GN</text>
<text x="223.8" y="138.9">AP2310GN</text>
<text x="38.9" y="147.8">LPC810</text>
<text x="92.3" y="147.8">LPC810</text>
<text x="145.6" y="147.8">LPC810</text>
<text x="198.9" y="147.8">LPC810</text>
<text x="252.3" y="147.8">LPC810</text>
</g>
<g font-size="1.5" fill="#808080">
<text x="38.3" y="81.8">3</text>
<text x="38.3" y="78.2">1</text>
<text x="38.3" y="80">2</text>
<text x="38.3" y="83.5">4</text>
<text x="42.4" y="82.5">SWCLK</text>
<text x="42.4" y="79">RESET</text>
<text x="42.4" y="80.8">PIO0_4/BOOT</text>
<text x="53.5" y="79">PIO0_0</text>
<text x="55.5" y="82.5">VDD</text>
<text x="55.6" y="80.8">VSS</text>
<text x="61.9" y="81.8">6</text>
<text x="61.9" y="78.2">8</text>
<text x="61.9" y="80">7</text>
<text x="61.9" y="83.5">5</text>
<text x="91.6" y="81.8">3</text>
<text x="91.6" y="78.2">1</text>
<text x="91.6" y="80">2</text>
<text x="91.6" y="83.5">4</text>
<text x="95.7" y="82.5">SWCLK</text>
<text x="95.7" y="79">RESET</text>
<text x="95.7" y="80.8">PIO0_4/BOOT</text>
<text x="106.9" y="79">PIO0_0</text>
<text x="108.8" y="82.5">VDD</text>
<text x="109" y="80.8">VSS</text>
<text x="115.2" y="81.8">6</text>
<text x="115.2" y="78.2">8</text>
<text x="115.2" y="80">7</text>
<text x="115.2" y="83.5">5</text>
<text x="144.9" y="81.8">3</text>
<text x="144.9" y="78.2">1</text>
<text x="144.9" y="80">2</text>
<text x="144.9" y="83.5">4</text>
<text x="149" y="82.5">SWCLK</text>
<text x="149" y="79">RESET</text>
<text x="149" y="80.8">PIO0_4/BOOT</text>
<text x="160.2" y="79">PIO0_0</text>
<text x="162.1" y="82.5">VDD</text>
<text x="162.3" y="80.8">VSS</text>
<text x="168.6" y="81.8">6</text>
<text x="168.6" y="78.2">8</text>
<text x="168.6" y="80">7</text>
<text x="168.6" y="83.5">5</text>
<text x="198.3" y="81.8">3</text>
<text x="198.3" y="78.2">1</text>
<text x="198.3" y="80">2</text>
<text x="198.3" y="83.5">4</text>
<text x="202.4" y="82.5">SWCLK</text>
<text x="202.4" y="79">RESET</text>
<text x="202.4" y="80.8">PIO0_4/BOOT</text>
<text x="213.5" y="79">PIO0_0</text>
<text x="215.5" y="82.5">VDD</text>
<text x="215.6" y="80.8">VSS</text>
<text x="221.9" y="81.8">6</text>
<text x="221.9" y="78.2">8</text>
<text x="221.9" y="80">7</text>
<text x="221.9" y="83.5">5</text>
<text x="251.6" y="81.8">3</text>
<text x="251.6" y="78.2">1</text>
<text x="251.6" y="80">2</text>
<text x="251.6" y="83.5">4</text>
<text x="255.7" y="82.5">SWCLK</text>
<text x="255.7" y="79">RESET</text>
<text x="255.7" y="80.8">PIO0_4/BOOT</text>
<text x="266.9" y="79">PIO0_0</text>
<text x="268.8" y="82.5">VDD</text>
<text x="269" y="80.8">VSS</text>
<text x="275.2" y="81.8">6</text>
<text x="275.2" y="78.2">8</text>
<text x="275.2" y="80">7</text>
<text x="275.2" y="83.5">5</text>
<text x="42.4" y="84.3">SWDIO</text>
<text x="53.5" y="84.3">PIO0_1</text>
<text x="95.7" y="84.3">SWDIO</text>
<text x="106.9" y="84.3">PIO0_1</text>
<text x="149" y="84.3">SWDIO</text>
<text x="160.2" y="84.3">PIO0_1</text>
<text x="202.4" y="84.3">SWDIO</text>
<text x="213.5" y="84.3">PIO0_1</text>
<text x="255.7" y="84.3">SWDIO</text>
<text x="266.9" y="84.3">PIO0_1</text>
<text x="36.5" y="142.2">3</text>
<text x="36.5" y="138.6">1</text>
<text x="36.5" y="140.4">2</text>
<text x="36.5" y="144">4</text>
<text x="40.6" y="143">SWCLK</text>
<text x="40.6" y="139.4">RESET</text>
<text x="40.6" y="141.2">PIO0_4/BOOT</text>
<text x="51.8" y="139.4">PIO0_0</text>
<text x="53.7" y="142.9">VDD</text>
<text x="53.9" y="141.2">VSS</text>
<text x="60.1" y="142.2">6</text>
<text x="60.1" y="138.6">8</text>
<text x="60.1" y="140.4">7</text>
<text x="60.1" y="144">5</text>
<text x="89.8" y="142.2">3</text>
<text x="89.8" y="138.6">1</text>
<text x="89.8" y="140.4">2</text>
<text x="89.8" y="144">4</text>
<text x="93.9" y="143">SWCLK</text>
<text x="93.9" y="139.4">RESET</text>
<text x="93.9" y="141.2">PIO0_4/BOOT</text>
<text x="105.1" y="139.4">PIO0_0</text>
<text x="107" y="142.9">VDD</text>
<text x="107.2" y="141.2">VSS</text>
<text x="113.5" y="142.2">6</text>
<text x="113.5" y="138.6">8</text>
<text x="113.5" y="140.4">7</text>
<text x="113.5" y="144">5</text>
<text x="143.1" y="142.2">3</text>
<text x="143.1" y="138.6">1</text>
<text x="143.1" y="140.4">2</text>
<text x="143.1" y="144">4</text>
<text x="147.2" y="143">SWCLK</text>
<text x="147.2" y="139.4">RESET</text>
<text x="147.2" y="141.2">PIO0_4/BOOT</text>
<text x="158.4" y="139.4">PIO0_0</text>
<text x="160.4" y="142.9">VDD</text>
<text x="160.5" y="141.2">VSS</text>
<text x="166.8" y="142.2">6</text>
<text x="166.8" y="138.6">8</text>
<text x="166.8" y="140.4">7</text>
<text x="166.8" y="144">5</text>
<text x="196.5" y="142.2">3</text>
<text x="196.5" y="138.6">1</text>
<text x="196.5" y="140.4">2</text>
<text x="196.5" y="144">4</text>
<text x="200.6" y="143">SWCLK</text>
<text x="200.6" y="139.4">RESET</text>
<text x="200.6" y="141.2">PIO0_4/BOOT</text>
<text x="211.8" y="139.4">PIO0_0</text>
<text x="213.7" y="142.9">VDD</text>
<text x="213.9" y="141.2">VSS</text>
<text x="220.1" y="142.2">6</text>
<text x="220.1" y="138.6">8</text>
<text x="220.1" y="140.4">7</text>
<text x="220.1" y="144">5</text>
<text x="249.8" y="142.2">3</text>
<text x="249.8" y="138.6">1</text>
<text x="249.8" y="140.4">2</text>
<text x="249.8" y="144">4</text>
<text x="253.9" y="143">SWCLK</text>
<text x="253.9" y="139.4">RESET</text>
<text x="253.9" y="141.2">PIO0_4/BOOT</text>
<text x="265.1" y="139.4">PIO0_0</text>
<text x="267" y="142.9">VDD</text>
<text x="267.2" y="141.2">VSS</text>
<text x="273.5" y="142.2">6</text>
<text x="273.5" y="138.6">8</text>
<text x="273.5" y="140.4">7</text>
<text x="273.5" y="144">5</text>
<text x="40.6" y="144.7">SWDIO</text>
<text x="51.8" y="144.7">PIO0_1</text>
<text x="93.9" y="144.7">SWDIO</text>
<text x="105.1" y="144.7">PIO0_1</text>
<text x="147.2" y="144.7">SWDIO</text>
<text x="158.4" y="144.7">PIO0_1</text>
<text x="200.6" y="144.7">SWDIO</text>
<text x="211.8" y="144.7">PIO0_1</text>
<text x="253.9" y="144.7">SWDIO</text>
<text x="265.1" y="144.7">PIO0_1</text>
</g>
<text font-size="1.2" fill="#808080" x="6.1" y="115.8" transform="rotate(-90 6.1 115.8)">1</text>
<text font-size="1.2" fill="#c90d0c" x="10.1" y="115.5" transform="rotate(-90 10.1 115.5)">+</text>
</svg>
